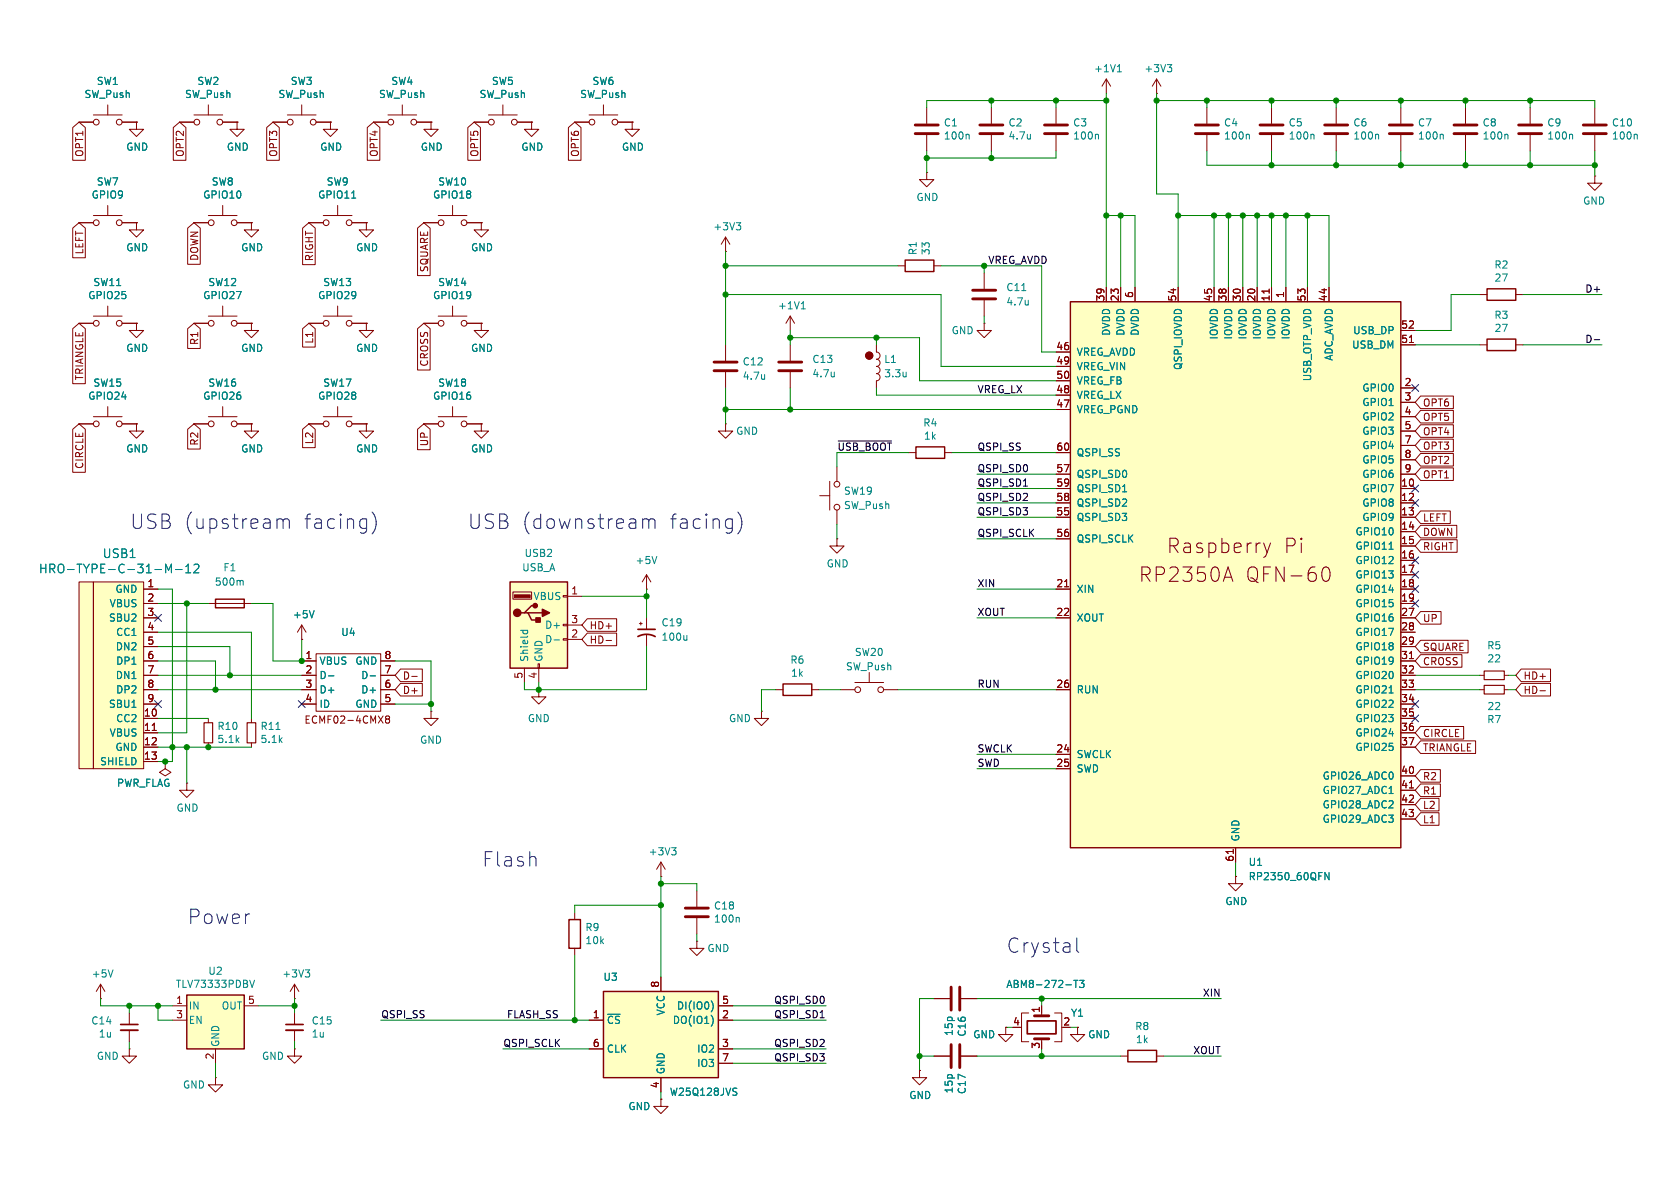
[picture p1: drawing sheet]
<svg xmlns="http://www.w3.org/2000/svg" width="297mm" height="210mm" viewBox="0 0 297 210" stroke-linecap="round" stroke-linejoin="round" font-family="sans-serif">
<circle cx="153.7" cy="62.9" r=".63" fill="#840000" stroke="#840000" stroke-width=".18"/>
<path d="M113 110.2h.5M113.3 110v.5M114.3 104.1h.1M114.3 101.6l-.8 1.3M114.3 101.6l.8 1.3M114.3 101.6v2.5M114.3 109.2v2.1M114.3 112.3v2M134.6 125.7v1.3h1.3l-1.3 1.3-1.3-1.3h1.3M134.6 125.7h.1" fill="none" stroke="#840000" stroke-width=".18"/>
<path d="M116.1 98.4l-.4 1.2M121.4 112.3v.9M121.4 113.1l-.2 .1" fill="none" stroke="#008484" stroke-width=".18"/>
<path d="M112.8 112.5a3.2 3.2 0 0 1 3 0M112.8 111.3h3" fill="none" stroke="#840000" stroke-width=".3"/>
<g fill="#ffffc2">
<path d="M14 102.9h2.5v33h-2.5z"/>
<path d="M16.5 102.9h8.9v33h-8.9z"/>
</g>
<g fill="none" stroke="#840000" stroke-width=".18">
<path d="M74.9 74.9h2.6M77.5 73.7h5M80 71.9v1.8M82.5 74.9h2.6M14 102.9h2.5v33h-2.5zM16.5 102.9h8.9v33h-8.9zM25.4 104.1h2.5M25.4 106.7h2.5M25.4 109.2h2.5M25.4 111.8h2.5M25.4 114.3h2.5M25.4 116.8h2.5"/>
<path d="M25.4 119.4h2.5M25.4 121.9h2.5M25.4 124.5h2.5M25.4 127h2.5M25.4 129.5h2.5M25.4 132.1h2.5M25.4 134.6h2.5M26.9 129.1h.7M137.2 121.9h1.2M143.5 121.9h1.3"/>
<circle cx="78" cy="74.9" r=".51"/>
<circle cx="82" cy="74.9" r=".51"/>
</g>
<path d="M34.3 99.9l.6-.2 .2 .2 .1 .3-1 1.1h1M29.3 101.3v-1.6l.5 1.1 .5-1.1v1.6M31 100.7h1.2M32.8 101.3h.9M32.8 100.2l.5-.5v1.6" fill="none" stroke="#008484" stroke-width=".18"/>
<path d="M138.4 120.9h5.1v2h-5.1z" fill="none" stroke="#840000" stroke-width=".25"/>
<path d="M90.2 102.9h10.1v15.2h-10.1z" fill="#ffffc2"/>
<path d="M90.2 102.9h10.1v15.2h-10.1zM92.7 108.3h.6l.7 1.3h1.2M93.3 108.3h2.6M94.6 107.1h-.6l-1.3 1.2h-.6" fill="none" stroke="#840000" stroke-width=".25"/>
<g fill="#840000" stroke="#840000" stroke-width=".25">
<path d="M94.7 109.2h.8v.8h-.8z"/>
<path d="M95.9 107.7l1.3 .6-1.3 .7z"/>
<circle cx="91.4" cy="108.3" r=".63"/>
<circle cx="94.6" cy="107.1" r=".38"/>
</g>
<path d="M90.9 105.2h2.8v.5h-2.8z" fill="#840000" stroke="#840000" stroke-width=".18"/>
<g fill="none" stroke="#840000" stroke-width=".18">
<path d="M90.7 104.6h3.3v1.3h-3.3zM92.7 118.1v2.6M95.1 117.3h.3v.8h-.3zM95.2 118.1v2.6M99.6 105.3h.7v.2h-.7zM99.6 110.4h.7v.2h-.7zM99.6 112.9h.7v.3h-.7zM100.3 105.4h2.6M100.3 110.5h2.6M100.3 113h2.6M52.1 176.5h.1M52.1 174l-.8 1.3"/>
<path d="M52.1 174l.7 1.3M52.1 174v2.5M123.2 166.4v1.2h1.3l-1.3 1.3-1.3-1.3h1.3M123.2 166.4h.1"/>
</g>
<path d="M92 111.4h1.3M92.5 111.4l-.1 .4M93.2 111.4l.1 .4M97.9 113.1h1M54 171.4h.7l-.4 .5M54.5 171.9l.2 .3v.3l-.2 .2" fill="none" stroke="#008484" stroke-width=".18"/>
<path d="M106.7 175.3h20.3v15.2h-20.3z" fill="#ffffc2"/>
<path d="M160 46h5.1v2h-5.1zM38.1 105.9h5.1v1.5h-5.1zM106.7 175.3h20.3v15.2h-20.3z" fill="none" stroke="#840000" stroke-width=".25"/>
<g fill="none" stroke="#840000" stroke-width=".18">
<path d="M19 18.5v1.8M88.9 18.5v1.8M106.7 18.5v1.8M163.8 19.1v2.7M175.3 19.1v2.7M14 39.4h2.5M14 21.6h2.5M16.5 38.1h5.1M16.5 20.3h5.1M19 36.3v1.8M21.6 39.4h2.5M21.6 21.6h2.5"/>
<path d="M24.1 39.4v1.2h1.3l-1.3 1.3-1.2-1.3h1.2M24.1 39.4h.1M24.1 21.6v1.3h1.3l-1.3 1.2-1.2-1.2h1.2M24.1 21.6h.1M34.3 39.4h2.5M36.8 38.1h5.1M39.4 36.3v1.8M41.9 39.4h2.5M44.4 39.4v1.2h1.3l-1.3 1.3-1.2-1.3h1.2M44.4 39.4h.1M76.2 21.6v1.3h1.3l-1.3 1.2-1.3-1.2h1.3M76.2 21.6h.1"/>
<path d="M83.8 21.6h2.6M86.4 20.3h5M91.4 21.6h2.6M94 21.6v1.3h1.2l-1.2 1.2-1.3-1.2h1.3M94 21.6h.1M101.6 21.6h2.5M104.1 20.3h5.1M109.2 21.6h2.6M111.8 21.6v1.3h1.2l-1.2 1.2-1.3-1.2h1.3M111.8 21.6h.1M163.8 23.9v2.8M175.3 23.9v2.8"/>
<path d="M14 57.2h2.5M16.5 55.9h5.1M19 54.1v1.8M21.6 57.2h2.5M24.1 57.2v1.2h1.3l-1.3 1.3-1.2-1.3h1.2M24.1 57.2h.1M34.3 57.2h2.5M36.8 55.9h5.1M39.4 54.1v1.8M41.9 57.2h2.5M44.4 57.2v1.2h1.3l-1.3 1.3-1.2-1.3h1.2M44.4 57.2h.1"/>
<path d="M128.3 44.5h.1M128.3 41.9v2.6M128.3 41.9l-.8 1.3M128.3 41.9l.7 1.3M139.7 55.9l-.8 1.3M139.7 55.9l.8 1.3M139.7 55.9v2.5M158.7 47h1.3M165.1 47h1.3M174 57.2v1.2h1.3l-1.3 1.3-1.3-1.3h1.3M174 57.2h.1M14 74.9h2.5"/>
<path d="M16.5 73.7h5.1M19 71.9v1.8M21.6 74.9h2.5M24.1 74.9v1.3h1.3l-1.3 1.3-1.2-1.3h1.2M24.1 74.9h.1M34.3 74.9h2.5M36.8 73.7h5.1M39.4 71.9v1.8M41.9 74.9h2.5M44.4 74.9v1.3h1.3l-1.3 1.3-1.2-1.3h1.2M44.4 74.9h.1M64.8 74.9v1.3h1.2l-1.2 1.3-1.3-1.3h1.3"/>
<path d="M64.8 74.9h.1M128.3 74.9v1.3h-1.3l1.3 1.3 1.2-1.3h-1.2M128.3 74.9h.1M128.3 61v2.8M128.3 65.8v2.8M139.7 61v2.8M139.7 65.8v2.8M36.8 106.7h7.6M76.2 125.7v1.3h1.3l-1.3 1.3-1.3-1.3h1.3M76.2 125.7h.1M95.2 121.9v1.3h1.3l-1.3 1.3-1.2-1.3h1.2M95.2 121.9h.1"/>
<path d="M116.8 172.7v2.6M127 177.8h2.5M38.1 190.5v1.3h1.3l-1.3 1.2-1.3-1.2h1.3M38.1 190.5h.1M52.1 185.4v1.3h1.2l-1.2 1.3-1.3-1.3h1.3M52.1 185.4h.1M104.1 180.3h2.6M104.1 185.4h2.6M116.8 194.3v1.3h1.3l-1.3 1.3-1.2-1.3h1.2M116.8 194.3h.1M116.8 190.5v2.5M127 180.3h2.5"/>
<path d="M127 185.4h2.5M127 188h2.5"/>
<circle cx="17" cy="39.4" r=".51"/>
<circle cx="17" cy="21.6" r=".51"/>
<circle cx="21.1" cy="39.4" r=".51"/>
<circle cx="21.1" cy="21.6" r=".51"/>
<circle cx="37.3" cy="39.4" r=".51"/>
<circle cx="41.4" cy="39.4" r=".51"/>
<circle cx="86.9" cy="21.6" r=".51"/>
<circle cx="90.9" cy="21.6" r=".51"/>
<circle cx="104.6" cy="21.6" r=".51"/>
<circle cx="108.7" cy="21.6" r=".51"/>
<circle cx="17" cy="57.2" r=".51"/>
<circle cx="21.1" cy="57.2" r=".51"/>
<circle cx="37.3" cy="57.2" r=".51"/>
<circle cx="41.4" cy="57.2" r=".51"/>
<circle cx="17" cy="74.9" r=".51"/>
<circle cx="21.1" cy="74.9" r=".51"/>
<circle cx="37.3" cy="74.9" r=".51"/>
<circle cx="41.4" cy="74.9" r=".51"/>
</g>
<g fill="none" stroke="#008484" stroke-width=".18">
<path d="M130.2 39.4h.7l-.4 .4M130.7 39.8l.2 .3v.3l-.2 .2M171.2 23.7l.1 .2v.7M182.2 23.7v.9M182.2 24.5h-.1M141.7 54.6h.7M141.8 53.6l.2-.3v1.3M135.2 66.2v.9M135.2 66.9l-.1 .1M147.5 65.8v.8M147.5 66.5l-.1 .1M42.6 102.6l.4 .2v.6"/>
<path d="M125.8 177a1.49 1.49 0 0 1 0 1.8M126 180v.9M129.8 192.3l.5 .1M130 193l.3 .3-.3 .3"/>
</g>
<path d="M161.8 22.1h4.1M161.8 23.6h4.1M173.2 22.1h4.1M173.2 23.6h4.1M126.2 64h4.1M126.2 65.5h4.1M137.7 64h4M137.7 65.5h4" fill="none" stroke="#840000" stroke-width=".51"/>
<path d="M33 175.9h10.2v9.5h-10.2z" fill="#ffffc2"/>
<path d="M262.9 51.1h5.1v2h-5.1zM161.9 79h5.1v2h-5.1zM33 175.9h10.2v9.5h-10.2zM100.6 162.6h2v5h-2zM199.4 185.7h5.1v2h-5.1z" fill="none" stroke="#840000" stroke-width=".25"/>
<g fill="none" stroke="#840000" stroke-width=".18">
<path d="M36.8 18.5v1.8M53.3 18.5v1.8M71.1 18.5v1.8M186.7 19.1v2.7M195.6 14l-.8 1.2M195.6 14l.7 1.2M195.6 14v2.5M204.5 16.5h.1M204.5 14l-.8 1.2M204.5 14l.7 1.2M204.5 14v2.5M213.4 19.1v2.7"/>
<path d="M224.8 19.1v2.7M236.2 19.1v2.7M247.6 19.1v2.7M259.1 19.1v2.7M270.5 19.1v2.7M281.9 19.1v2.7M31.7 21.6h2.6M34.3 20.3h5.1M39.4 21.6h2.5M41.9 21.6v1.3h1.3l-1.3 1.2-1.3-1.2h1.3M41.9 21.6h.1M48.3 21.6h2.5"/>
<path d="M50.8 20.3h5.1M54.6 39.4h2.5M55.9 21.6h2.5M57.1 38.1h5.1M58.4 21.6v1.3h1.3l-1.3 1.2-1.3-1.2h1.3M58.4 21.6h.1M59.7 36.3v1.8M62.2 39.4h2.6M64.8 39.4v1.2h1.2l-1.2 1.3-1.3-1.3h1.3M64.8 39.4h.1M66 21.6h2.6M68.6 20.3h5.1"/>
<path d="M73.7 21.6h2.5M74.9 39.4h2.6M77.5 38.1h5M80 36.3v1.8M82.5 39.4h2.6M85.1 39.4v1.2h1.3l-1.3 1.3-1.3-1.3h1.3M85.1 39.4h.1M163.8 30.5v1.3h1.3l-1.3 1.2-1.2-1.2h1.2M163.8 30.5h.1M186.7 23.9v2.8M213.4 23.9v2.8M224.8 23.9v2.8"/>
<path d="M236.2 23.9v2.8M247.6 23.9v2.8M259.1 23.9v2.8M270.5 23.9v2.8M281.9 31.1v1.3h-1.2l1.2 1.3 1.3-1.3h-1.3M281.9 31.1h.1M281.9 23.9v2.8M54.6 57.2h2.5M57.1 55.9h5.1M59.7 54.1v1.8M62.2 57.2h2.6M64.8 57.2v1.2h1.2l-1.2 1.3-1.3-1.3h1.3"/>
<path d="M64.8 57.2h.1M74.9 57.2h2.6M77.5 55.9h5M80 54.1v1.8M82.5 57.2h2.6M85.1 57.2v1.2h1.3l-1.3 1.3-1.3-1.3h1.3M85.1 57.2h.1M174 48.3v2.8M174 53.1v2.8M261.6 52.1h1.3M268 52.1h1.2M54.6 74.9h2.5"/>
<path d="M57.1 73.7h5.1M59.7 71.9v1.8M62.2 74.9h2.6M85.1 74.9v1.3h1.3l-1.3 1.3-1.3-1.3h1.3M85.1 74.9h.1M154.9 61v1.2a.64 .64 0 0 1 .7 .7 .64 .64 0 0 1-.7 .6 .64 .64 0 0 1 .7 .6 .64 .64 0 0 1-.7 .7M154.9 64.8a.64 .64 0 0 1 .7 .6 .64 .64 0 0 1-.7 .6 .64 .64 0 0 1 .7 .7 .64 .64 0 0 1-.7 .6v1.3M144.9 87.6h1.8M146.7 85.1v5.1M148 95.3v1.2h1.2l-1.2 1.3-1.3-1.3h1.3M148 95.3h.1M148 82.6v2.5"/>
<path d="M148 90.2v2.5M160.7 80h1.2M167 80h1.3M53.3 113h.1M53.3 110.5v2.5M53.3 110.5l-.7 1.3M53.3 110.5l.8 1.3M53.3 116.8h2.6M53.3 119.4h2.6M55.9 115.6h11.4v10.1h-11.4zM67.3 116.8h2.5M67.3 119.4h2.5"/>
<path d="M153.7 118.9v1.8M261.6 119.4h.8M265.9 119.4h.8M29.2 134.6v1.3l1 .6-1 .7-1-.7 1-.6M29.2 134.6h.1M33 138.4v1.3h1.3l-1.3 1.3-1.3-1.3h1.3M33 138.4h.1M36.8 127v.8M36.8 131.3v.8M44.4 127v.8M44.4 131.3v.8M53.3 121.9h2.6"/>
<path d="M53.3 124.5h2.6M67.3 121.9h2.5M67.3 124.5h2.5M68.4 127.1l-.2-.2 .2-.3h.2l.3 .2-.3 .3M68.4 127.1l-.2 .2v.4l.2 .1h.4l.1-.2v-.3l-.3-.2M68.4 127.1h.2M148.6 121.9h2.5M151.1 120.7h5.1M156.2 121.9h2.5M261.6 121.9h.8M265.9 121.9h.8M116.8 154.9h.1"/>
<path d="M116.8 152.4l-.7 1.3M116.8 152.4l.8 1.3M116.8 152.4v2.5M123.2 157.5v2.8M218.4 154.9v1.3h1.3l-1.3 1.3-1.2-1.3h1.2M218.4 154.9h.1M17.8 176.5h.1M17.8 174l-.8 1.3M17.8 174l.7 1.3M17.8 174v2.5M22.9 179.1v2M30.5 177.8h2.5"/>
<path d="M43.2 177.8h2.5M52.1 179.1v2M101.6 161.3v1.3M101.6 167.6v1.3M123.2 162.3v2.8M165.1 176.5h2.8M169.9 176.5h2.8M181.9 179.1h-1.3v5.1h1.3M184.1 177.8v1.3M186.4 179.1h1.3v5.1h-1.3M22.9 185.4v1.3h1.2l-1.2 1.3-1.3-1.3h1.3M22.9 185.4h.1"/>
<path d="M22.9 182.1v2.1M30.5 180.3h2.5M38.1 185.4v2.6M52.1 182.1v2.1M162.6 189.2v1.3h1.2l-1.2 1.3-1.3-1.3h1.3M162.6 189.2h.1M165.1 186.7h2.8M169.9 186.7h2.8M177.8 181.6v1.3h1.3l-1.3 1.3-1.3-1.3h1.3M177.8 181.6h.1M180.3 181.6h.3M184.1 183.6v.6"/>
<path d="M190.5 181.6v1.3h1.3l-1.3 1.3-1.3-1.3h1.3M190.5 181.6h.1M198.1 186.7h1.3M204.5 186.7h1.2"/>
<circle cx="34.8" cy="21.6" r=".51"/>
<circle cx="38.9" cy="21.6" r=".51"/>
<circle cx="51.3" cy="21.6" r=".51"/>
<circle cx="55.4" cy="21.6" r=".51"/>
<circle cx="57.7" cy="39.4" r=".51"/>
<circle cx="61.7" cy="39.4" r=".51"/>
<circle cx="69.1" cy="21.6" r=".51"/>
<circle cx="73.2" cy="21.6" r=".51"/>
<circle cx="78" cy="39.4" r=".51"/>
<circle cx="82" cy="39.4" r=".51"/>
<circle cx="57.7" cy="57.2" r=".51"/>
<circle cx="61.7" cy="57.2" r=".51"/>
<circle cx="78" cy="57.2" r=".51"/>
<circle cx="82" cy="57.2" r=".51"/>
<circle cx="57.7" cy="74.9" r=".51"/>
<circle cx="61.7" cy="74.9" r=".51"/>
<circle cx="148" cy="89.7" r=".51"/>
<circle cx="148" cy="85.6" r=".51"/>
<circle cx="151.6" cy="121.9" r=".51"/>
<circle cx="155.7" cy="121.9" r=".51"/>
</g>
<g fill="none" stroke="#008484" stroke-width=".18">
<path d="M197.5 12.7h.8M197.7 11.7l.2-.3v1.3M206.4 11.4h.7l-.4 .5M206.9 11.9l.2 .3v.3l-.2 .2M62.2 35h.7M194 23.7l.2 .2v.7M220.7 23.7l.2 .2v.7M232.1 23.7l.2 .2v.7M243.5 23.7l.2 .2v.7M255 23.7l.2 .2v.7M266.4 23.7l.2 .2v.7M277.8 23.7l.2 .2v.7"/>
<path d="M289.3 23.7l.1 .2v.7M180.6 51.4h.8M181.8 53.1v.8M181.8 53.8l-.1 .1M160.2 65.8v.8M160.2 66.5l-.1 .1M55.5 107.9l-.4 1.3M58.1 119.5h.9M65.4 119.5h1M48.8 129h.7M118.7 149.9h.8l-.4 .4M119.3 150.3l.2 .3v.3l-.2 .2"/>
<path d="M20 171.4l-.4 1.3M44.1 173.3l.5 1.2 .4-1.2M130.5 162.2l.2 .1v.7M188.4 174.1h1M189.8 173.3h.8M190.2 173.3v1.3M190.9 173.3h.7l-.4 .5 .4 .1v.5l-.2 .2-.5-.2"/>
</g>
<g fill="none" stroke="#840000" stroke-width=".51">
<path d="M184.7 22.1h4M184.7 23.6h4M211.3 22.1h4.1M211.3 23.6h4.1M222.8 22.1h4M222.8 23.6h4M234.2 22.1h4.1M234.2 23.6h4.1M245.6 22.1h4.1M245.6 23.6h4.1M257 22.1h4.1M257 23.6h4.1"/>
<path d="M268.5 22.1h4M268.5 23.6h4M279.9 22.1h4.1M279.9 23.6h4.1M172 51.3h4M172 52.8h4M121.2 160.5h4M121.2 162.1h4M168.1 174.5v4.1M169.7 174.5v4.1M182.9 179.6h2.5M168.1 184.7v4"/>
<path d="M169.7 184.7v4M182.9 183.6h2.5"/>
</g>
<path d="M21.3 181.1h3.1M50.5 181.1h3.1M181.6 180.5h5.1v2.3h-5.1z" fill="none" stroke="#840000" stroke-width=".3"/>
<path d="M21.3 182.1h3.1M50.5 182.1h3.1" fill="none" stroke="#840000" stroke-width=".33"/>
<path d="M262.4 118.6h3.5v1.5h-3.5zM36.1 127.8h1.5v3.5h-1.5zM43.7 127.8h1.5v3.5h-1.5zM262.4 121.2h3.5v1.5h-3.5z" fill="none" stroke="#840000" stroke-width=".2"/>
<path d="M189.2 53.3h58.4v96.6h-58.4z" fill="#ffffc2"/>
<path d="M189.2 53.3h58.4v96.6h-58.4zM262.9 59.9h5.1v2.1h-5.1z" fill="none" stroke="#840000" stroke-width=".25"/>
<g fill="none" stroke="#840000" stroke-width=".18">
<path d="M12.9 22.5l1.1-.9 1.1 .9v5.8h-2.2zM14 39.4h2.5M14 21.6h2.5M21.6 39.4h2.5M21.6 21.6h2.5M24.1 39.4h.1M24.1 21.6h.1M30.6 22.5l1.1-.9 1.2 .9v5.8h-2.3zM31.7 21.6h2.6M34.3 39.4h2.5M39.4 21.6h2.5M41.9 21.6h.1"/>
<path d="M41.9 39.4h2.5M44.4 39.4h.1M47.1 22.5l1.2-.9 1.1 .9v5.8h-2.3zM48.3 21.6h2.5M54.6 39.4h2.5M55.9 21.6h2.5M58.4 21.6h.1M62.2 39.4h2.6M64.8 39.4h.1M64.9 22.5l1.1-.9 1.2 .9v5.8h-2.3zM66 21.6h2.6M73.7 21.6h2.5"/>
<path d="M74.9 39.4h2.6M76.2 21.6h.1M82.5 39.4h2.6M82.7 22.5l1.1-.9 1.1 .9v5.8h-2.2zM83.8 21.6h2.6M85.1 39.4h.1M91.4 21.6h2.6M94 21.6h.1M100.5 22.5l1.1-.9 1.1 .9v5.8h-2.2zM101.6 21.6h2.5M109.2 21.6h2.6M111.8 21.6h.1"/>
<path d="M12.9 40.3l1.1-.9 1.1 .9v5.3h-2.2zM12.9 58.1l1.1-.9 1.1 .9v9.7h-2.2zM14 57.2h2.5M21.6 57.2h2.5M24.1 57.2h.1M33.2 40.3l1.1-.9 1.1 .9v6.4h-2.2zM33.2 58.1l1.1-.9 1.1 .9v3.5h-2.2zM34.3 57.2h2.5M41.9 57.2h2.5M44.4 57.2h.1M53.5 58.1l1.1-.9 1.1 .9v3.3h-2.2zM53.5 40.3l1.1-.9 1.1 .9v6.5h-2.2z"/>
<path d="M54.6 57.2h2.5M62.2 57.2h2.6M64.8 57.2h.1M73.8 40.3l1.1-.9 1.1 .9v8.4h-2.2zM73.8 58.1l1.1-.9 1.1 .9v7.3h-2.2zM74.9 57.2h2.6M82.5 57.2h2.6M85.1 57.2h.1M195.6 50.8v2.5M198.1 50.8v2.5M200.7 50.8v2.5M208.3 50.8v2.5"/>
<path d="M214.6 50.8v2.5M217.2 50.8v2.5M219.7 50.8v2.5M222.2 50.8v2.5M224.4 51.1v.7M224.8 50.8v2.5M227.3 50.8v2.5M231.1 50.8v2.5M234.9 50.8v2.5M247.6 58.4h2.6M12.9 75.9l1.1-1 1.1 1v7.6h-2.2zM14 74.9h2.5"/>
<path d="M21.6 74.9h2.5M24.1 74.9h.1M33.2 75.9l1.1-1 1.1 1v3.5h-2.2zM34.3 74.9h2.5M41.9 74.9h2.5M44.4 74.9h.1M53.5 75.9l1.1-1 1.1 1v3.2h-2.2zM54.6 74.9h2.5M62.2 74.9h2.6M64.8 74.9h.1M73.8 75.9l1.1-1 1.1 1v3.6h-2.2zM74.9 74.9h2.6"/>
<path d="M82.5 74.9h2.6M85.1 74.9h.1M186.7 62.2h2.5M186.7 64.8h2.5M186.7 67.3h2.5M186.7 69.9h2.5M186.7 72.4h2.5M247.6 61h2.6M247.6 68.6h2.6M247.6 71.1h2.6M247.6 73.7h2.6M247.6 76.2h2.6"/>
<path d="M247.6 78.7h2.6M249.2 60.5h.7M251.1 77.6h5.8v2.3h-5.8l-.9-1.2zM251.1 70h5.8v2.2h-5.8l-.9-1.1zM251.1 72.5h5.8v2.3h-5.8l-.9-1.1zM251.1 75.1h5.8v2.2h-5.8l-.9-1.1zM261.6 61h1.3M268 61h1.2M186.7 80h2.5M186.7 83.8h2.5M186.7 86.4h2.5M186.7 88.9h2.5"/>
<path d="M186.7 91.4h2.5M186.7 95.3h2.5M223.4 96l.6 1.7M224 97.7l-.2 .6M224.6 96l-.6 1.7M247.6 83.8h2.6M247.6 86.4h2.6M247.6 88.9h2.6M247.6 91.4h2.6M247.6 81.3h2.6M247.6 94h2.6M247.6 96.5h2.6"/>
<path d="M247.6 99.1h2.6M251.1 80.2h5.8v2.2h-5.8l-.9-1.1zM251.1 95.4h6.5v2.2h-6.5l-.9-1.1zM251.1 82.7h5.8v2.2h-5.8l-.9-1.1zM251.1 90.3h5.3v2.3h-5.3l-.9-1.2zM251.1 92.9h6.4v2.2h-6.4l-.9-1.1zM25.4 104.1h2.5M25.4 109.2h2.5M25.4 106.7h2.5M25.4 111.8h2.5M25.4 114.3h2.5M25.4 116.8h2.5"/>
<path d="M25.4 119.4h2.5M53.3 113h.1M53.3 116.8h2.6M53.3 119.4h2.6M67.3 116.8h2.5M67.3 119.4h2.5M70.8 118.3h3.9v2.2h-3.9l-1-1.1zM72.8 119.6h1M103.8 109.4h5.2v2.2h-5.2l-.9-1.1zM103.8 111.9h5.2v2.2h-5.2l-.9-1.1zM107.1 113.2h1M186.7 104.1h2.5"/>
<path d="M186.7 109.2h2.5M188.2 103.7h.7M216.5 102h1.2M217.1 100.2l.9 2.6M233.7 101.2a.93 .93 0 0 1 .6-1 .65 .65 0 0 1 .7 .5 1.49 1.49 0 0 1-.5 2.1 .65 .65 0 0 1-.7-.5l-.1-.5M247.6 104.1h2.6M247.6 109.2h2.6M247.6 101.6h2.6M247.6 106.7h2.6M247.6 111.8h2.6M247.6 114.3h2.6M247.6 116.8h2.6"/>
<path d="M247.6 119.4h2.6M249.2 116.4h.7M251.1 115.7h7.3v2.3h-7.3l-.9-1.2zM251.1 113.2h8.4v2.2h-8.4l-.9-1.1zM251.1 108.1h3.7v2.2h-3.7l-.9-1.1zM268.9 118.3h5.2v2.2h-5.2l-.9-1.1zM25.4 121.9h2.5M25.4 124.5h2.5M25.4 127h2.5M25.4 129.5h2.5M25.4 132.1h2.5M25.4 134.6h2.5"/>
<path d="M26.9 129.1h.7M29.2 134.6h.1M53.3 121.9h2.6M53.3 124.5h2.6M67.3 121.9h2.5M67.3 124.5h2.5M70.8 120.8h3.9v2.2h-3.9l-1-1.1zM186.7 121.9h2.5M186.7 133.4h2.5M186.7 135.9h2.5M247.6 121.9h2.6M247.6 124.5h2.6"/>
<path d="M247.6 127h2.6M247.6 129.5h2.6M247.6 132.1h2.6M247.6 137.2h2.6M247.6 139.7h2.6M249.2 139.3h.7M251.1 131h9.8v2.2h-9.8l-.9-1.1zM251.1 128.4h7.7v2.3h-7.7l-.9-1.2zM251.1 136h3.5v2.3h-3.5l-.9-1.1zM251.1 138.6h3.5v2.2h-3.5l-.9-1.1zM268.9 120.8h5.2v2.2h-5.2l-.9-1.1zM272.2 122.1h1"/>
<path d="M218 150.2v.7M218.4 154.9h.1M218.4 149.9v2.5M247.6 142.2h2.6M247.6 144.8h2.6M251.1 141.1h3.3v2.3h-3.3l-.9-1.2zM251.1 143.7h3.3v2.2h-3.3l-.9-1.1zM116.8 172.7v2.6M127 177.8h2.5M165.1 176.5h2.8M169.9 176.5h2.8M184.1 177.8v1.3"/>
<path d="M104.1 180.3h2.6M104.1 185.4h2.6M116.8 194.3h.1M116.8 190.5v2.5M127 180.3h2.5M127 185.4h2.5M127 188h2.5M162.6 189.2h.1M165.1 186.7h2.8M169.9 186.7h2.8M177.8 181.6h.1M190.5 181.6h.1"/>
<circle cx="153.7" cy="62.9" r=".63"/>
</g>
<g fill="none" stroke="#008484" stroke-width=".18">
<path d="M62.2 35h.7M34.3 99.9l.6-.2 .2 .2 .1 .3-1 1.1h1M198.4 86.9h.8M245.6 97.1h.7M29.3 101.3v-1.6l.5 1.1 .5-1.1v1.6M31 100.7h1.2M32.8 101.3h.9M32.8 100.2l.5-.5v1.6M55.5 107.9l-.4 1.3M58.1 119.5h.9M65.4 119.5h1M245.6 122.5h.7"/>
<path d="M235 154.2v1.3l-.8-1.3v1.3M245.6 140.3h.7M125.8 177a1.49 1.49 0 0 1 0 1.8M188.4 174.1h1M189.8 173.3h.8M190.2 173.3v1.3M190.9 173.3h.7l-.4 .5 .4 .1v.5l-.2 .2-.5-.2M126 180v.9M129.8 192.3l.5 .1M130 193l.3 .3-.3 .3"/>
</g>
<path d="M148.2 78h9.4M281.8 60.1h1M180.9 85.9h.7M145 179.9h.7" fill="none" stroke="#000" stroke-width=".18"/>
<g fill="none" stroke="#008400" stroke-width=".18">
<path d="M175.3 17.8v1.3M186.7 17.8v1.3M195.6 17.8h-31.8v1.3M195.6 16.5v34.3M204.5 17.8h77.4v1.3M204.5 16.5v17.8h3.8v16.5M213.4 17.8v1.3M224.8 17.8v1.3M236.2 17.8v1.3M247.6 17.8v1.3M259.1 17.8v1.3M270.5 17.8v1.3"/>
<path d="M163.8 26.7v3.8M175.3 26.7v1.2M186.7 26.7v1.2h-22.9M195.6 38.1h5.1v12.7M198.1 38.1v12.7M208.3 38.1h26.6v12.7M213.4 26.7v2.5h68.5M214.6 38.1v12.7M217.2 38.1v12.7M219.7 38.1v12.7M222.2 38.1v12.7M224.8 26.7v2.5"/>
<path d="M224.8 38.1v12.7M227.3 38.1v12.7M231.1 38.1v12.7M236.2 26.7v2.5M247.6 26.7v2.5M259.1 26.7v2.5M270.5 26.7v2.5M281.9 26.7v4.4M128.3 47h30.4M128.3 52.1h38.1v12.7h20.3M128.3 44.5v16.5M139.7 59.7h22.9v7.6h24.1"/>
<path d="M139.7 58.4v2.6M154.9 59.7v1.3M166.4 47h17.7v15.2h2.6M174 47v1.3M174 55.9v1.3M261.6 52.1h-5.1v6.3h-6.3M269.2 52.1h14M128.3 72.4h58.4M128.3 68.6v6.3M139.7 68.6v3.8M154.9 68.6v1.3h31.8M250.2 61h11.4"/>
<path d="M269.2 61h14M148 92.7v2.6M160.7 80h-12.7v2.6M168.3 80h18.4M172.7 88.9h14M172.7 95.3h14M172.7 91.4h14M172.7 86.4h14M172.7 83.8h14M27.9 114.3h12.7v5.1M27.9 119.4h25.4M27.9 111.8h16.5v15.2"/>
<path d="M27.9 116.8h10.2v5.1M27.9 106.7h8.9M27.9 104.1h2.6v30.5h-2.6M33 106.7v22.8h-5.1M44.4 106.7h3.9v10.1h5v-3.8M69.8 116.8h6.4v8.9M102.9 105.4h11.4M114.3 114.3v7.6h-21.6v-1.2M114.3 104.1v5.1M172.7 104.1h14M172.7 109.2h14M250.2 119.4h11.4"/>
<path d="M266.7 119.4h1.3M27.9 121.9h25.4M27.9 132.1h16.5M27.9 127h8.9M33 132.1v6.3M69.8 124.5h6.4M95.2 120.7v1.2M137.2 121.9h-2.6v3.8M144.8 121.9h3.8M158.7 121.9h28M172.7 135.9h14M172.7 133.4h14"/>
<path d="M250.2 121.9h11.4M266.7 121.9h1.3M116.8 156.2h6.4v1.3M116.8 154.9v17.8M218.4 152.4v2.5M17.8 176.5v1.3h12.7M22.9 177.8v1.3M27.9 177.8v2.5h2.6M45.7 177.8h6.4M52.1 176.5v2.6M101.6 168.9v11.4M116.8 160h-15.2v1.3"/>
<path d="M123.2 165.1v1.3M129.5 177.8h16.5M165.1 176.5h-2.5v12.7M172.7 176.5h43.2M184.1 176.5v1.3M22.9 184.2v1.2M38.1 188v2.5M52.1 184.2v1.2M67.3 180.3h36.8M88.9 185.4h15.2M116.8 193v1.3M129.5 180.3h16.5"/>
<path d="M129.5 185.4h16.5M129.5 188h16.5M162.6 186.7h2.5M172.7 186.7h25.4M177.8 181.6h1.3M184.1 185.4v1.3M189.2 181.6h1.3M205.7 186.7h10.2"/>
</g>
<g fill="none" stroke="#000084" stroke-width=".18">
<path d="M249.6 68l1.2 1.2M250.8 68l-1.2 1.2M249.6 85.8l1.2 1.2M249.6 98.5l1.2 1.2M249.6 88.3l1.2 1.2M250.8 85.8l-1.2 1.2M250.8 98.5l-1.2 1.2M250.8 88.3l-1.2 1.2M27.3 108.6l1.2 1.2M28.5 108.6l-1.2 1.2M249.6 106.1l1.2 1.2M249.6 103.5l1.2 1.2"/>
<path d="M249.6 101l1.2 1.2M250.8 106.1l-1.2 1.2M250.8 103.5l-1.2 1.2M250.8 101l-1.2 1.2M27.3 123.9l1.2 1.2M28.5 123.9l-1.2 1.2M52.7 123.9l1.2 1.2M53.9 123.9l-1.2 1.2M249.6 123.9l1.2 1.2M249.6 126.4l1.2 1.2M250.8 123.9l-1.2 1.2M250.8 126.4l-1.2 1.2"/>
</g>
<path d="M49.1 91.8l.6-.1 .4 .4M50.1 92.1l.3-.4 .6 .1 .1 .3v1.3M50.1 92.1v1.3M65.8 90.5a2.91 2.91 0 0 1 0 3.9M113.6 91.7v1.7M113.6 92a.63 .63 0 0 1 1.1 .1M114.7 92.1l.4-.4 .6 .1 .1 .3v1.3M114.7 92.1v1.3M130.4 90.5a2.91 2.91 0 0 1 0 3.9M190.4 165.8v2.2l.3 .3" fill="none" stroke="#0000c2" stroke-width=".18"/>
<g fill="#008400" stroke="#008400" stroke-width=".18">
<circle cx="139.7" cy="72.4" r=".46"/>
<circle cx="128.3" cy="72.4" r=".46"/>
<circle cx="139.7" cy="59.7" r=".46"/>
<circle cx="128.3" cy="52.1" r=".46"/>
<circle cx="128.3" cy="47" r=".46"/>
<circle cx="38.1" cy="121.9" r=".46"/>
<circle cx="33" cy="106.7" r=".46"/>
<circle cx="30.5" cy="132.1" r=".46"/>
<circle cx="33" cy="132.1" r=".46"/>
<circle cx="29.2" cy="134.6" r=".46"/>
<circle cx="36.8" cy="132.1" r=".46"/>
<circle cx="116.8" cy="160" r=".46"/>
<circle cx="101.6" cy="180.3" r=".46"/>
<circle cx="116.8" cy="156.2" r=".46"/>
<circle cx="27.9" cy="177.8" r=".46"/>
<circle cx="22.9" cy="177.8" r=".46"/>
<circle cx="52.1" cy="177.8" r=".46"/>
<circle cx="40.6" cy="119.4" r=".46"/>
<circle cx="53.3" cy="116.8" r=".46"/>
<circle cx="76.2" cy="124.5" r=".46"/>
<circle cx="95.2" cy="121.9" r=".46"/>
<circle cx="114.3" cy="105.4" r=".46"/>
<circle cx="163.8" cy="27.9" r=".46"/>
<circle cx="175.3" cy="27.9" r=".46"/>
<circle cx="175.3" cy="17.8" r=".46"/>
<circle cx="174" cy="47" r=".46"/>
<circle cx="154.9" cy="59.7" r=".46"/>
<circle cx="184.1" cy="186.7" r=".46"/>
<circle cx="162.6" cy="186.7" r=".46"/>
<circle cx="184.1" cy="176.5" r=".46"/>
<circle cx="213.4" cy="17.8" r=".46"/>
<circle cx="224.8" cy="17.8" r=".46"/>
<circle cx="195.6" cy="38.1" r=".46"/>
<circle cx="208.3" cy="38.1" r=".46"/>
<circle cx="198.1" cy="38.1" r=".46"/>
<circle cx="186.7" cy="17.8" r=".46"/>
<circle cx="204.5" cy="17.8" r=".46"/>
<circle cx="195.6" cy="17.8" r=".46"/>
<circle cx="224.8" cy="29.2" r=".46"/>
<circle cx="224.8" cy="38.1" r=".46"/>
<circle cx="222.2" cy="38.1" r=".46"/>
<circle cx="214.6" cy="38.1" r=".46"/>
<circle cx="219.7" cy="38.1" r=".46"/>
<circle cx="217.2" cy="38.1" r=".46"/>
<circle cx="259.1" cy="17.8" r=".46"/>
<circle cx="247.6" cy="17.8" r=".46"/>
<circle cx="247.6" cy="29.2" r=".46"/>
<circle cx="259.1" cy="29.2" r=".46"/>
<circle cx="270.5" cy="17.8" r=".46"/>
<circle cx="236.2" cy="17.8" r=".46"/>
<circle cx="236.2" cy="29.2" r=".46"/>
<circle cx="270.5" cy="29.2" r=".46"/>
<circle cx="281.9" cy="29.2" r=".46"/>
<circle cx="231.1" cy="38.1" r=".46"/>
<circle cx="227.3" cy="38.1" r=".46"/>
</g>
<g font-size="3.5" fill="#0000c2">
<text x="22.9" y="93.7">USB (upstream</text>
<text x="53.5" y="93.7">facing)</text>
<text x="82.5" y="93.7">USB (downstream</text>
<text x="118.1" y="93.7">facing)</text>
<text x="85.1" y="153.4">Flash</text>
<text x="33" y="163.6">Power</text>
<text x="177.8" y="168.7">Crystal</text>
</g>
<g font-size="3.5" fill="#840000">
<text x="206.2" y="98">Raspberry</text>
<text x="226.9" y="98">Pi</text>
<text x="201.3" y="103.1">RP2350A</text>
<text x="220.1" y="103.1">QFN-60</text>
</g>
<g font-size="2.1" fill="#008484">
<text x="6.8" y="101.5">HRO-TYPE-C-31-M-12</text>
<text x="18.1" y="98.9">USB1</text>
</g>
<g font-size="1.8" fill="#008484">
<text x="14.8" y="17.5">SW_Push</text>
<text x="17" y="15.2">SW1</text>
<text x="32.6" y="17.5">SW_Push</text>
<text x="34.8" y="15.2">SW2</text>
<text x="49.1" y="17.5">SW_Push</text>
<text x="51.3" y="15.2">SW3</text>
<text x="66.9" y="17.5">SW_Push</text>
<text x="69.1" y="15.2">SW4</text>
<text x="84.7" y="17.5">SW_Push</text>
<text x="86.9" y="15.2">SW5</text>
<text x="102.5" y="17.5">SW_Push</text>
<text x="104.6" y="15.2">SW6</text>
<text x="193.3" y="13">+1V1</text>
<text x="202.2" y="13">+3V3</text>
<text x="166.8" y="22.6">C1</text>
<text x="178.2" y="22.6">C2</text>
<text x="189.6" y="22.6">C3</text>
<text x="216.3" y="22.6">C4</text>
<text x="227.7" y="22.6">C5</text>
<text x="239.2" y="22.6">C6</text>
<text x="250.6" y="22.6">C7</text>
<text x="262" y="22.6">C8</text>
<text x="273.4" y="22.6">C9</text>
<text x="284.9" y="22.6">C10</text>
<text x="22.2" y="26.8">GND</text>
<text x="40" y="26.8">GND</text>
<text x="56.5" y="26.8">GND</text>
<text x="74.3" y="26.8">GND</text>
<text x="92.1" y="26.8">GND</text>
<text x="109.9" y="26.8">GND</text>
<text x="166.8" y="24.9">100n</text>
<text x="178.2" y="24.9">4.7u</text>
<text x="189.6" y="24.9">100n</text>
<text x="216.3" y="24.9">100n</text>
<text x="227.7" y="24.9">100n</text>
<text x="239.2" y="24.9">100n</text>
<text x="250.6" y="24.9">100n</text>
<text x="262" y="24.9">100n</text>
<text x="273.4" y="24.9">100n</text>
<text x="284.9" y="24.9">100n</text>
<text x="16.1" y="35.3">GPIO9</text>
<text x="17" y="33">SW7</text>
<text x="35.8" y="35.3">GPIO10</text>
<text x="37.3" y="33">SW8</text>
<text x="56.1" y="35.3">GPIO11</text>
<text x="57.7" y="33">SW9</text>
<text x="76.5" y="35.3">GPIO18</text>
<text x="77.4" y="33">SW10</text>
<text x="161.9" y="35.7">GND</text>
<text x="126" y="40.9">+3V3</text>
<text x="279.8" y="36.4">GND</text>
<text x="22.2" y="44.6">GND</text>
<text x="42.5" y="44.6">GND</text>
<text x="62.9" y="44.6">GND</text>
<text x="83.2" y="44.6">GND</text>
<text x="162.3" y="45.2" transform="rotate(-90 162.3 45.2)">R1</text>
<text x="164.6" y="45.2" transform="rotate(-90 164.6 45.2)">33</text>
<text x="264.1" y="47.7">R2</text>
<text x="15.5" y="53.1">GPIO25</text>
<text x="16.4" y="50.8">SW11</text>
<text x="35.8" y="53.1">GPIO27</text>
<text x="36.7" y="50.8">SW12</text>
<text x="56.1" y="53.1">GPIO29</text>
<text x="57" y="50.8">SW13</text>
<text x="76.5" y="53.1">GPIO19</text>
<text x="77.4" y="50.8">SW14</text>
<text x="177.8" y="51.7">C11</text>
<text x="264.1" y="50">27</text>
<text x="137.4" y="54.9">+1V1</text>
<text x="168.1" y="59.3">GND</text>
<text x="177.8" y="54.2">4.7u</text>
<text x="196.4" y="59.5" transform="rotate(-90 196.4 59.5)">DVDD</text>
<text x="199" y="59.5" transform="rotate(-90 199 59.5)">DVDD</text>
<text x="201.5" y="59.5" transform="rotate(-90 201.5 59.5)">DVDD</text>
<text x="239.1" y="59.3">USB_DP</text>
<text x="264.1" y="56.6">R3</text>
<text x="264.1" y="58.9">27</text>
<text x="22.2" y="62.4">GND</text>
<text x="42.5" y="62.4">GND</text>
<text x="62.9" y="62.4">GND</text>
<text x="83.2" y="62.4">GND</text>
<text x="131.2" y="64.8">C12</text>
<text x="143.5" y="64.4">C13</text>
<text x="156.2" y="64.4">L1</text>
<text x="190.2" y="63.1">VREG_AVDD</text>
<text x="190.2" y="65.6">VREG_VIN</text>
<text x="209.1" y="65.5" transform="rotate(-90 209.1 65.5)">QSPI_IOVDD</text>
<text x="215.5" y="60.1" transform="rotate(-90 215.5 60.1)">IOVDD</text>
<text x="218" y="60.1" transform="rotate(-90 218 60.1)">IOVDD</text>
<text x="220.6" y="60.1" transform="rotate(-90 220.6 60.1)">IOVDD</text>
<text x="223.1" y="60.1" transform="rotate(-90 223.1 60.1)">IOVDD</text>
<text x="225.7" y="60.1" transform="rotate(-90 225.7 60.1)">IOVDD</text>
<text x="228.2" y="60.1" transform="rotate(-90 228.2 60.1)">IOVDD</text>
<text x="235.8" y="63.9" transform="rotate(-90 235.8 63.9)">ADC_AVDD</text>
<text x="238.9" y="61.8">USB_DM</text>
<text x="15.5" y="70.9">GPIO24</text>
<text x="16.4" y="68.6">SW15</text>
<text x="35.8" y="70.9">GPIO26</text>
<text x="36.7" y="68.6">SW16</text>
<text x="56.1" y="70.9">GPIO28</text>
<text x="57" y="68.6">SW17</text>
<text x="76.5" y="70.9">GPIO16</text>
<text x="77.4" y="68.6">SW18</text>
<text x="131.2" y="67.3">4.7u</text>
<text x="143.5" y="66.9">4.7u</text>
<text x="156.2" y="66.9">3.3u</text>
<text x="190.2" y="68.2">VREG_FB</text>
<text x="190.2" y="70.7">VREG_LX</text>
<text x="232" y="67.5" transform="rotate(-90 232 67.5)">USB_OTP_VDD</text>
<text x="240.7" y="69.4">GPIO0</text>
<text x="240.7" y="72">GPIO1</text>
<text x="130" y="77.1">GND</text>
<text x="163.1" y="75.6">R4</text>
<text x="163.2" y="77.9">1k</text>
<text x="190.2" y="73.3">VREG_PGND</text>
<text x="240.7" y="74.5">GPIO2</text>
<text x="240.7" y="77.1">GPIO3</text>
<text x="22.2" y="80.2">GND</text>
<text x="42.5" y="80.2">GND</text>
<text x="62.9" y="80.2">GND</text>
<text x="83.2" y="80.2">GND</text>
<text x="190.2" y="80.9">QSPI_SS</text>
<text x="240.7" y="79.6">GPIO4</text>
<text x="240.7" y="82.1">GPIO5</text>
<text x="149.1" y="87.7">SW19</text>
<text x="190.2" y="84.7">QSPI_SD0</text>
<text x="190.2" y="87.2">QSPI_SD1</text>
<text x="190.2" y="89.8">QSPI_SD2</text>
<text x="240.7" y="84.7">GPIO6</text>
<text x="240.7" y="87.2">GPIO7</text>
<text x="240.7" y="89.8">GPIO8</text>
<text x="149.1" y="90.2">SW_Push</text>
<text x="190.2" y="92.3">QSPI_SD3</text>
<text x="239.5" y="94.8">GPIO10</text>
<text x="240.7" y="92.3">GPIO9</text>
<text x="39.4" y="101.2">F1</text>
<text x="92.2" y="101.2">USB_A</text>
<text x="92.6" y="98.7">USB2</text>
<text x="112.3" y="99.9">+5V</text>
<text x="146" y="100.5">GND</text>
<text x="190.2" y="96.1">QSPI_SCLK</text>
<text x="239.5" y="97.4">GPIO11</text>
<text x="239.5" y="99.9">GPIO12</text>
<text x="19.3" y="107.5">VBUS</text>
<text x="20.3" y="105">GND</text>
<text x="37.9" y="103.7">500m</text>
<text x="94.2" y="106.3">VBUS</text>
<text x="190.2" y="105">XIN</text>
<text x="239.5" y="102.5">GPIO13</text>
<text x="239.5" y="105">GPIO14</text>
<text x="239.5" y="107.5">GPIO15</text>
<text x="19.2" y="110.1">SBU2</text>
<text x="20.4" y="112.6">CC1</text>
<text x="51.7" y="109.5">+5V</text>
<text x="60.2" y="112.6">U4</text>
<text x="96.3" y="111.4">D+</text>
<text x="96.3" y="113.9">D-</text>
<text x="116.8" y="113.5">100u</text>
<text x="116.8" y="110.9">C19</text>
<text x="190.2" y="110.1">XOUT</text>
<text x="239.5" y="110.1">GPIO16</text>
<text x="239.5" y="112.6">GPIO17</text>
<text x="20.4" y="115.2">DN2</text>
<text x="20.4" y="117.7">DP1</text>
<text x="56.4" y="117.7">VBUS</text>
<text x="62.7" y="117.7">GND</text>
<text x="93.6" y="117.1" transform="rotate(-90 93.6 117.1)">Shield</text>
<text x="96.1" y="117.1" transform="rotate(-90 96.1 117.1)">GND</text>
<text x="139.6" y="117.5">R6</text>
<text x="139.7" y="119.8">1k</text>
<text x="149.5" y="118.7">SW_Push</text>
<text x="151" y="116.2">SW20</text>
<text x="239.5" y="115.2">GPIO18</text>
<text x="239.5" y="117.7">GPIO19</text>
<text x="262.8" y="115">R5</text>
<text x="262.8" y="117.3">22</text>
<text x="19.2" y="125.3">SBU1</text>
<text x="20.4" y="120.2">DN1</text>
<text x="20.4" y="122.8">DP2</text>
<text x="56.4" y="120.2">D-</text>
<text x="56.4" y="122.8">D+</text>
<text x="56.4" y="125.3">ID</text>
<text x="62.7" y="125.3">GND</text>
<text x="63.8" y="120.2">D-</text>
<text x="63.8" y="122.8">D+</text>
<text x="190.2" y="122.8">RUN</text>
<text x="239.5" y="120.2">GPIO20</text>
<text x="239.5" y="122.8">GPIO21</text>
<text x="239.5" y="125.3">GPIO22</text>
<text x="262.8" y="125.7">22</text>
<text x="19.3" y="130.4">VBUS</text>
<text x="20.4" y="127.9">CC2</text>
<text x="38.3" y="131.5">5.1k</text>
<text x="38.3" y="129.2">R10</text>
<text x="46" y="131.5">5.1k</text>
<text x="46" y="129.2">R11</text>
<text x="74.2" y="131.7">GND</text>
<text x="93.2" y="127.9">GND</text>
<text x="128.8" y="127.9">GND</text>
<text x="239.5" y="127.9">GPIO23</text>
<text x="239.5" y="130.4">GPIO24</text>
<text x="262.8" y="128">R7</text>
<text x="17.6" y="135.5">SHIELD</text>
<text x="20.3" y="132.9">GND</text>
<text x="190.2" y="134.2">SWCLK</text>
<text x="190.2" y="136.8">SWD</text>
<text x="239.5" y="132.9">GPIO25</text>
<text x="20.6" y="139.3">PWR_FLAG</text>
<text x="31.1" y="143.7">GND</text>
<text x="233.7" y="138">GPIO26_ADC0</text>
<text x="233.7" y="140.6">GPIO27_ADC1</text>
<text x="233.7" y="143.1">GPIO28_ADC2</text>
<text x="219.3" y="148.8" transform="rotate(-90 219.3 148.8)">GND</text>
<text x="233.7" y="145.6">GPIO29_ADC3</text>
<text x="114.6" y="151.4">+3V3</text>
<text x="220.6" y="153.3">U1</text>
<text x="220.6" y="155.8">RP2350_60QFN</text>
<text x="126.1" y="161">C18</text>
<text x="216.5" y="160.2">GND</text>
<text x="103.4" y="164.8">R9</text>
<text x="103.4" y="167.1">10k</text>
<text x="126.1" y="163.3">100n</text>
<text x="16.1" y="173">+5V</text>
<text x="36.7" y="172.5">U2</text>
<text x="49.8" y="173">+3V3</text>
<text x="106.6" y="173.6">U3</text>
<text x="125" y="168.5">GND</text>
<text x="31" y="174.8">TLV73333PDBV</text>
<text x="33.3" y="178.7">IN</text>
<text x="39.1" y="178.7">OUT</text>
<text x="117.7" y="179.6" transform="rotate(-90 117.7 179.6)">VCC</text>
<text x="119.6" y="178.7">DI(IO0)</text>
<text x="177.8" y="174.9">ABM8-272-T3</text>
<text x="189.2" y="179.9">Y1</text>
<text x="16" y="181.3">C14</text>
<text x="17.4" y="183.6">1u</text>
<text x="33.3" y="181.2">EN</text>
<text x="39" y="185.2" transform="rotate(-90 39 185.2)">GND</text>
<text x="55" y="183.6">1u</text>
<text x="55" y="181.3">C15</text>
<text x="107.2" y="181.2">~{CS}</text>
<text x="118.9" y="181.2">DO(IO1)</text>
<text x="168.6" y="183.2" transform="rotate(-90 168.6 183.2)">15p</text>
<text x="170.9" y="183.4" transform="rotate(-90 170.9 183.4)">C16</text>
<text x="172" y="183.7">GND</text>
<text x="192.3" y="183.7">GND</text>
<text x="200.6" y="182.3">R8</text>
<text x="200.7" y="184.6">1k</text>
<text x="17" y="187.6">GND</text>
<text x="46.2" y="187.6">GND</text>
<text x="107.2" y="186.3">CLK</text>
<text x="117.7" y="190" transform="rotate(-90 117.7 190)">GND</text>
<text x="123.1" y="186.3">IO2</text>
<text x="123.1" y="188.8">IO3</text>
<text x="32.3" y="192.6">GND</text>
<text x="111" y="196.4">GND</text>
<text x="118.3" y="193.9">W25Q128JVS</text>
<text x="160.7" y="194.5">GND</text>
<text x="168.6" y="193.4" transform="rotate(-90 168.6 193.4)">15p</text>
<text x="170.9" y="193.5" transform="rotate(-90 170.9 193.5)">C17</text>
</g>
<g font-size="1.8" fill="#840000">
<text x="14.9" y="27.8" transform="rotate(-90 14.9 27.8)">OPT1</text>
<text x="32.7" y="27.8" transform="rotate(-90 32.7 27.8)">OPT2</text>
<text x="49.2" y="27.8" transform="rotate(-90 49.2 27.8)">OPT3</text>
<text x="67" y="27.8" transform="rotate(-90 67 27.8)">OPT4</text>
<text x="84.8" y="27.8" transform="rotate(-90 84.8 27.8)">OPT5</text>
<text x="102.6" y="27.8" transform="rotate(-90 102.6 27.8)">OPT6</text>
<text x="14.9" y="45.1" transform="rotate(-90 14.9 45.1)">LEFT</text>
<text x="35.2" y="46.2" transform="rotate(-90 35.2 46.2)">DOWN</text>
<text x="55.6" y="46.3" transform="rotate(-90 55.6 46.3)">RIGHT</text>
<text x="75.9" y="48.2" transform="rotate(-90 75.9 48.2)">SQUARE</text>
<text x="195.3" y="53.4" transform="rotate(-90 195.3 53.4)">39</text>
<text x="197.9" y="53.4" transform="rotate(-90 197.9 53.4)">23</text>
<text x="200.4" y="52.8" transform="rotate(-90 200.4 52.8)">6</text>
<text x="208" y="53.4" transform="rotate(-90 208 53.4)">54</text>
<text x="214.4" y="53.4" transform="rotate(-90 214.4 53.4)">45</text>
<text x="216.9" y="53.4" transform="rotate(-90 216.9 53.4)">38</text>
<text x="219.5" y="53.4" transform="rotate(-90 219.5 53.4)">30</text>
<text x="222" y="53.4" transform="rotate(-90 222 53.4)">20</text>
<text x="224.5" y="53.4" transform="rotate(-90 224.5 53.4)">11</text>
<text x="227.1" y="52.8" transform="rotate(-90 227.1 52.8)">1</text>
<text x="230.9" y="53.4" transform="rotate(-90 230.9 53.4)">53</text>
<text x="234.7" y="53.4" transform="rotate(-90 234.7 53.4)">44</text>
<text x="247.6" y="58.2">52</text>
<text x="35.2" y="61.1" transform="rotate(-90 35.2 61.1)">R1</text>
<text x="55.6" y="60.9" transform="rotate(-90 55.6 60.9)">L1</text>
<text x="75.9" y="64.9" transform="rotate(-90 75.9 64.9)">CROSS</text>
<text x="186.6" y="62">46</text>
<text x="186.6" y="64.5">49</text>
<text x="247.6" y="60.7">51</text>
<text x="14.9" y="67.3" transform="rotate(-90 14.9 67.3)">TRIANGLE</text>
<text x="186.6" y="67.1">50</text>
<text x="186.6" y="69.6">48</text>
<text x="248.2" y="68.3">2</text>
<text x="248.2" y="70.9">3</text>
<text x="186.6" y="72.1">47</text>
<text x="248.2" y="73.4">4</text>
<text x="248.2" y="75.9">5</text>
<text x="251.5" y="72.1">OPT6</text>
<text x="251.5" y="74.6">OPT5</text>
<text x="251.5" y="77.2">OPT4</text>
<text x="14.9" y="83" transform="rotate(-90 14.9 83)">CIRCLE</text>
<text x="35.2" y="78.9" transform="rotate(-90 35.2 78.9)">R2</text>
<text x="55.6" y="78.6" transform="rotate(-90 55.6 78.6)">L2</text>
<text x="75.9" y="79" transform="rotate(-90 75.9 79)">UP</text>
<text x="186.6" y="79.8">60</text>
<text x="186.6" y="83.6">57</text>
<text x="248.2" y="78.5">7</text>
<text x="248.2" y="81">8</text>
<text x="248.2" y="83.6">9</text>
<text x="251.5" y="82.2">OPT2</text>
<text x="251.5" y="79.7">OPT3</text>
<text x="186.6" y="86.1">59</text>
<text x="186.6" y="88.6">58</text>
<text x="247.6" y="86.1">10</text>
<text x="247.6" y="88.6">12</text>
<text x="251.5" y="84.8">OPT1</text>
<text x="186.6" y="91.2">55</text>
<text x="186.6" y="95">56</text>
<text x="247.6" y="91.2">13</text>
<text x="247.6" y="93.7">14</text>
<text x="251.5" y="92.4">LEFT</text>
<text x="251.5" y="94.9">DOWN</text>
<text x="247.6" y="96.3">15</text>
<text x="247.6" y="98.8">16</text>
<text x="247.6" y="101.3">17</text>
<text x="251.5" y="97.5">RIGHT</text>
<text x="26" y="103.9">1</text>
<text x="26" y="106.4">2</text>
<text x="100.9" y="105.2">1</text>
<text x="186.6" y="103.9">21</text>
<text x="247.6" y="103.9">18</text>
<text x="247.6" y="106.4">19</text>
<text x="26" y="109">3</text>
<text x="26" y="111.5">4</text>
<text x="100.9" y="110.2">3</text>
<text x="100.9" y="112.8">2</text>
<text x="104.1" y="111.4">HD+</text>
<text x="104.1" y="114">HD-</text>
<text x="186.6" y="109">22</text>
<text x="247.6" y="109">27</text>
<text x="247.6" y="111.5">28</text>
<text x="251.5" y="110.2">UP</text>
<text x="26" y="114">5</text>
<text x="26" y="116.6">6</text>
<text x="26" y="119.1">7</text>
<text x="53.9" y="116.6">1</text>
<text x="53.9" y="119.1">2</text>
<text x="67.9" y="116.6">8</text>
<text x="67.9" y="119.1">7</text>
<text x="247.6" y="114">29</text>
<text x="247.6" y="116.6">31</text>
<text x="247.6" y="119.1">32</text>
<text x="251.5" y="117.8">CROSS</text>
<text x="251.5" y="115.3">SQUARE</text>
<text x="26" y="121.7">8</text>
<text x="26" y="124.2">9</text>
<text x="53.9" y="121.7">3</text>
<text x="53.9" y="124.2">4</text>
<text x="67.9" y="121.7">6</text>
<text x="67.9" y="124.2">5</text>
<text x="71.1" y="122.9">D+</text>
<text x="71.1" y="120.3">D-</text>
<text x="92.5" y="120.1" transform="rotate(-90 92.5 120.1)">5</text>
<text x="95" y="120.1" transform="rotate(-90 95 120.1)">4</text>
<text x="186.6" y="121.7">26</text>
<text x="247.6" y="121.7">33</text>
<text x="247.6" y="124.2">34</text>
<text x="269.2" y="122.9">HD-</text>
<text x="269.2" y="120.3">HD+</text>
<text x="25.4" y="126.7">10</text>
<text x="25.4" y="129.3">11</text>
<text x="25.4" y="131.8">12</text>
<text x="53.7" y="128.1">ECMF02-4CMX8</text>
<text x="247.6" y="126.7">35</text>
<text x="247.6" y="129.3">36</text>
<text x="247.6" y="131.8">37</text>
<text x="251.5" y="130.5">CIRCLE</text>
<text x="25.4" y="134.4">13</text>
<text x="186.6" y="133.1">24</text>
<text x="186.6" y="135.6">25</text>
<text x="247.6" y="136.9">40</text>
<text x="251.5" y="133">TRIANGLE</text>
<text x="247.6" y="139.4">41</text>
<text x="247.6" y="142">42</text>
<text x="251.5" y="143.2">L2</text>
<text x="251.5" y="138.1">R2</text>
<text x="251.5" y="140.7">R1</text>
<text x="247.6" y="144.5">43</text>
<text x="251.5" y="145.7">L1</text>
<text x="218.2" y="152.4" transform="rotate(-90 218.2 152.4)">61</text>
<text x="31" y="177.5">1</text>
<text x="43.7" y="177.5">5</text>
<text x="116.6" y="174.7" transform="rotate(-90 116.6 174.7)">8</text>
<text x="127.6" y="177.5">5</text>
<text x="183.9" y="179.1" transform="rotate(-90 183.9 179.1)">1</text>
<text x="31" y="180.1">3</text>
<text x="104.7" y="180.1">1</text>
<text x="104.7" y="185.2">6</text>
<text x="127.6" y="180.1">2</text>
<text x="127.6" y="185.2">3</text>
<text x="179" y="181.4">4</text>
<text x="183.9" y="185.5" transform="rotate(-90 183.9 185.5)">3</text>
<text x="187.9" y="181.4">2</text>
<text x="37.8" y="187.4" transform="rotate(-90 37.8 187.4)">2</text>
<text x="127.6" y="187.7">7</text>
<text x="116.6" y="192.5" transform="rotate(-90 116.6 192.5)">4</text>
</g>
<g font-size="1.8">
<text x="174.6" y="46.7">VREG_AVDD</text>
<text x="280.2" y="51.8">D+</text>
<text x="280.2" y="60.7">D-</text>
<text x="172.7" y="69.6">VREG_LX</text>
<text x="148" y="79.7">~{USB_BOOT}</text>
<text x="172.7" y="83.6">QSPI_SD0</text>
<text x="172.7" y="79.7">QSPI_SS</text>
<text x="172.7" y="88.6">QSPI_SD2</text>
<text x="172.7" y="86.1">QSPI_SD1</text>
<text x="172.7" y="91.2">QSPI_SD3</text>
<text x="172.7" y="95">QSPI_SCLK</text>
<text x="172.7" y="103.9">XIN</text>
<text x="172.7" y="109">XOUT</text>
<text x="172.7" y="121.7">RUN</text>
<text x="172.7" y="135.6">SWD</text>
<text x="172.7" y="133.1">SWCLK</text>
<text x="136.8" y="177.5">QSPI_SD0</text>
<text x="212.6" y="176.3">XIN</text>
<text x="67.3" y="180.1">QSPI_SS</text>
<text x="88.9" y="185.2">QSPI_SCLK</text>
<text x="89.5" y="180.1">FLASH_SS</text>
<text x="136.8" y="180.1">QSPI_SD1</text>
<text x="136.8" y="185.2">QSPI_SD2</text>
<text x="136.8" y="187.7">QSPI_SD3</text>
<text x="210.9" y="186.4">XOUT</text>
</g>
</svg>
